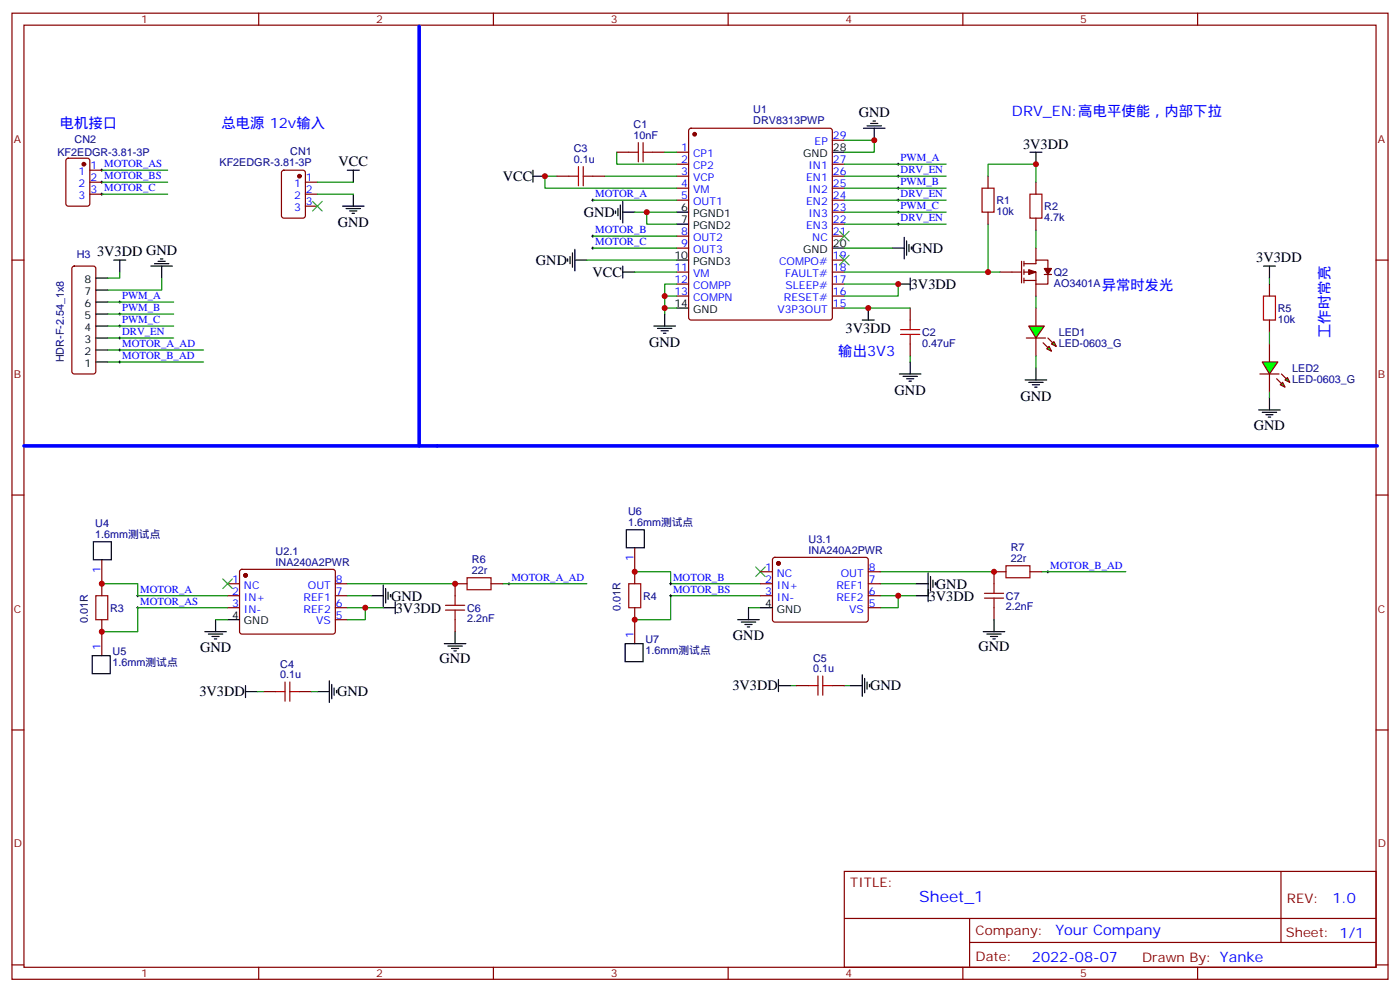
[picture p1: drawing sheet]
<svg xmlns="http://www.w3.org/2000/svg" width="412mm" height="292mm" viewBox="0 0 412 292" stroke-linecap="round" stroke-linejoin="round" font-family="sans-serif">
<g fill="none" stroke="#870000" stroke-width=".35">
<path d="M3.5 3.9h405.4v284.3h-405.4zM7.1 7.4h398.2v277.3h-398.2zM76.2 3.9v3.5M145.3 3.9v3.5M214.5 3.9v3.5M283.6 3.9v3.5M352.8 3.9v3.5M203.1 38l.5-.3h40.9l.5 .3 .2 .5v55l-.3 .5-.4 .2h-40.9l-.5-.2-.3-.5v-55zM164 51.9h3.6M174.6 51.9h3.6M181.7 44.8h3.5M192.3 44.8h3.5"/>
<path d="M199.3 48.3h3.5M199.3 51.9h3.5M199.3 55.4h3.5M199.3 58.9h3.5M199.3 44.8h3.5M245.2 41.3h3.5M245.2 48.3h3.5M245.2 51.9h3.5M245.2 55.4h3.5M245.2 58.9h3.5M291 51.9v3.5M305.2 53.6v3.5"/>
<path d="M3.5 76.6h3.6M199.3 69.5h3.5M199.3 73h3.5M245.2 76.6h3.5M245.2 62.4h3.5M245.2 66h3.5M245.2 69.5h3.5M291 62.4v3.6M305.2 64.2v3.5M405.3 76.6h3.6M199.3 80.1h3.5M199.3 83.6h3.5"/>
<path d="M199.3 87.1h3.5M245.2 80.1h3.5M245.2 83.6h3.5M245.2 87.1h3.5M245.2 90.7h3.5M268.1 90.7v3.5M305.2 90.7v5.3M305.2 99.5v5.3M268.1 101.2v3.6M3.5 145.7h3.6M405.3 145.7h3.6M3.5 214.8h3.6"/>
<path d="M405.3 214.8h3.6M248.7 256.5h156.6v28.2h-156.6zM377.3 256.5v20.9M248.7 270.3h156.5M285.6 277.4h119.6M285.6 270.3v14.1M3.5 284h3.6M76.2 284.7v3.5M145.3 284.7v3.5M214.5 284.7v3.5M283.6 284.7v3.5M352.8 284.7v3.5"/>
<path d="M405.3 284h3.6"/>
</g>
<g fill="none" stroke="#000" stroke-width=".35">
<path d="M254.4 37.7h6.3M255.4 37h4.2M256.5 36.3h2.1M257.2 35.6h.7M257.5 37.7v3.6M157 51.9h3.5M157 50.1v3.5M183.4 59.3v6.3M245.2 44.8h3.5M181.3 62.1v.7M182 61.4v2.1M182.7 60.3v4.3"/>
<path d="M183.4 62.4h3.6M183.4 78.3v3.5M199.3 76.6h3.5M199.3 66h3.5M199.3 62.4h3.5M245.2 73h3.5M262.8 73h3.5M266.3 69.8v6.4M267.1 70.9v4.2M267.8 72v2.1M268.5 72.7v.7M183.4 80.1h3.6"/>
<path d="M192.6 96h6.4M193.7 96.7h4.2M194.7 97.4h2.1M195.4 98.1h.7M195.8 92.4v3.6M199.3 90.7h3.5M264.9 110.1h6.4M266 110.8h4.2M267.1 111.5h2.1M267.8 112.2h.7M268.1 106.5v3.6"/>
</g>
<circle cx="204.6" cy="39.5" r=".53" fill="#870000" stroke="#870000" stroke-width=".35"/>
<g fill="none" stroke="#a10000" stroke-width=".35">
<path d="M167.6 51.9h2.8M170.4 49v5.7M171.8 51.9h2.8M171.8 49v5.7M185.2 44.8h2.8M188 42v5.6M189.4 44.8h2.9M189.4 42v5.6M289.3 55.4h3.5v7h-3.5zM303.4 57.1h3.5v7.1h-3.5zM265.3 98.4h5.6M265.3 97h5.6"/>
<path d="M268.1 94.2v2.8M268.1 98.4v2.8"/>
</g>
<g fill="none" stroke="#008700" stroke-width=".35">
<path d="M164 51.9h-3.5v3.5h38.8M174.6 58.9h24.7M178.2 51.9h21.1M181.7 44.8v3.5h17.6M195.8 44.8h3.5M248.7 48.3h30M248.7 55.4h30M248.7 41.3h8.8v3.5h-8.8M248.7 51.9h30M248.7 58.9h30M291 51.9v-3.6h14.2v5.3M174.6 73h24.7"/>
<path d="M174.6 69.5h24.7M187 62.4h12.3M190.5 62.4v3.6h8.8M248.7 62.4h30M248.7 66h30M248.7 73h14.1M291 66v14.1M305.2 67.7v5.3M187 80.1h12.3M199.3 90.7h-3.5v1.7M268.1 104.8v1.7"/>
</g>
<g fill="none" stroke="#000" stroke-width=".29">
<path d="M174.3 58.9h.7M174.6 58.6v.7M264.2 48.3h.7M264.2 55.4h.7M264.2 51.9h.7M264.2 58.9h.7M264.6 48v.7M264.6 51.5v.7M264.6 55v.7M264.6 58.6v.7M174.3 69.5h.7M174.3 73h.7"/>
<path d="M174.6 69.1v.7M174.6 72.7v.7M264.2 62.4h.7M264.2 66h.7M264.6 62.1v.7M264.6 65.6v.7"/>
</g>
<path d="M247.3 68.1l2.8 2.8M247.3 75.1l2.8 2.9M250.1 68.1l-2.8 2.8M250.1 75.1l-2.8 2.9" fill="none" stroke="#3c3" stroke-width=".35"/>
<g fill="#0f0" stroke="#870000" stroke-width=".35">
<path d="M308.3 102.7l.7-.7 .7 1.4z"/>
<path d="M310.4 100.5l.7 1.5-1.4-.8z"/>
</g>
<g fill="#870000" stroke="#870000" stroke-width=".35">
<path d="M307.3 100.9l1.4 1.4z"/>
<path d="M308.7 99.5l1.4 1.4z"/>
</g>
<path d="M302.3 99.5h5.7z" fill="#f00" stroke="#870000" stroke-width=".35"/>
<path d="M303 96h4.6l-2.4 3.5z" fill="#0f0" stroke="#870000" stroke-width=".35"/>
<g fill="none" stroke="#008700" stroke-width=".35">
<path d="M30 50.1h19.4M30 53.6h19.4M30 57.1h19.4M172.9 76.6h26.4M31.7 96h19.5M31.7 88.9h19.5M31.7 92.4h19.5M31.7 99.5h19.5M35.3 80.1v1.7h-3.6M47.6 81.8v3.6h-15.9M199.3 87.1h-3.5v3.6M199.3 83.6h-3.5v3.5"/>
<path d="M248.7 83.6h15.9v3.5h-15.9M248.7 90.7h19.4M305.2 87.1v3.6M31.7 103h28.3M31.7 106.5h28.3M305.2 104.8v3.5M30 171.8h10.6v3.5h26.4M67 178.9h-26.4v7h-10.6M102.3 171.8h31.8M102.3 175.3h7.1M102.3 178.9h10.6M107.6 178.9v3.5h-5.3"/>
<path d="M187 168.3h10.6v3.5h26.4M220.5 178.9h3.5M224 175.3h-26.4v7.1h-10.6M259.3 168.3h33.5M259.3 175.3h10.6M259.3 171.8h10.6M264.6 175.3v3.6h-5.3M63.5 182.4h3.5M75.8 203.6h1.8M91.7 203.6h1.8M232.8 201.8h1.8M248.7 201.8h1.8"/>
</g>
<g fill="none" stroke="#000" stroke-width=".35">
<path d="M303.4 44.8h3.5M305.2 44.8v3.5M33.5 76.6h3.5M35.3 76.6v3.5M44.4 78.3h6.4M45.5 77.6h4.2M46.6 76.9h2.1M47.3 76.2h.7M47.6 78.3v3.5M167.2 76.2v.7M167.9 75.5v2.1M168.6 74.4v4.3"/>
<path d="M169.3 76.6h3.6M169.3 73.4v6.3M372.2 78.3h3.5M373.9 78.3v3.5M28.2 99.5h3.5M28.2 96h3.5M28.2 92.4h3.5M28.2 88.9h3.5M28.2 85.4h3.5M28.2 81.8h3.5M254 94.2h3.5M255.8 90.7v3.5"/>
<path d="M264.6 83.6h3.5M268.1 81.8v3.6M28.2 106.5h3.5M28.2 103h3.5M302 111.8h6.3M303 112.5h4.3M304.1 113.2h2.1M304.8 113.9h.7M305.2 108.3v3.5M109.4 175.3h3.5M112.9 172.2v6.3M112.9 178.9h3.5"/>
<path d="M113.6 173.2v4.2M114.3 174.3v2.1M115 175v.7M116.4 177.1v3.5M220.5 178.9v3.5M224 178.9h3.5M269.9 175.3h3.5M269.9 171.8h3.5M273.4 168.6v8.5M274.1 169.7v4.2M274.8 170.7v2.2M275.5 171.4v.8"/>
<path d="M60.3 185.9h6.4M61.4 186.6h4.2M62.4 187.3h2.2M63.1 188h.8M63.5 182.4v3.5M67 182.4h3.6M217.3 182.4h6.4M218.4 183.1h4.2M219.4 183.8h2.1M220.1 184.5h.7M254 198.6v6.4M254.7 199.7v4.2"/>
<path d="M72.3 203.6h3.5M72.3 201.8v3.5M93.5 203.6h3.5M97 200.4v6.3M97.7 201.4v4.3M98.4 202.5v2.1M99.1 203.2v.7M229.3 201.8h3.5M229.3 200v3.6M250.5 201.8h3.5M255.4 200.7v2.1M256.1 201.4v.7"/>
</g>
<g fill="#870000" stroke="#870000" stroke-width=".35">
<circle cx="72.3" cy="169.3" r=".53"/>
<circle cx="229.3" cy="165.8" r=".53"/>
</g>
<g fill="none" stroke="#870000" stroke-width=".35">
<path d="M21.4 78.5l.5-.2h5.6l.5 .2 .2 .5v30.4l-.2 .5-.5 .2h-5.6l-.5-.3-.2-.4v-30.4zM373.9 83.6v3.5M373.9 94.2v3.5M373.9 101.2v5.3M373.9 110.1v5.3M30 171.8v3.5M67 171.8h3.6M67 175.3h3.6M67 178.9h3.6M70.8 167.8l.5-.2h27l.5 .7-.1 17.9-.6 .4h-27.1l-.4-.7v-17.6zM98.8 171.8h3.5M98.8 175.3h3.5"/>
<path d="M98.8 178.9h3.5M187 168.3v3.5M187 178.9v3.5M224 171.8h3.5M224 175.3h3.5M224 168.3h3.5M227.8 164.2l.4-.2 27.1 .1 .5 .6-.1 18-.6 .4-27.1-.1-.5-.6v-17.7zM255.8 171.8h3.5M255.8 175.3h3.5M255.8 178.9h3.5M255.8 168.3h3.5M30 182.4v3.5"/>
<path d="M98.8 182.4h3.5M77.6 203.6h3.5M88.2 203.6h3.5M234.6 201.8h3.5M245.2 201.8h3.5"/>
</g>
<g fill="none" stroke="#000" stroke-width=".29">
<path d="M29.6 50.1h.7M29.6 53.6h.7M29.6 57.1h.7M30 49.7v.7M30 53.3v.7M30 56.8v.7M34.9 88.9h.7M34.9 92.4h.7M34.9 96h.7M34.9 99.5h.7M35.3 88.5v.8M35.3 92.1v.7"/>
<path d="M35.3 95.6v.7M35.3 99.1v.7M34.9 103h.7M34.9 106.5h.7M35.3 102.7v.7M35.3 106.2v.7M40.2 175.3h.7M40.2 178.9h.7M40.6 175v.7M40.6 178.5v.7M197.2 175.3h.7M197.2 171.8h.7"/>
<path d="M197.6 171.4v.8M197.6 175v.7"/>
</g>
<path d="M372.2 87.1h3.5v7.1h-3.5zM28.2 175.3h3.5v7.1h-3.5zM185.2 171.8h3.5v7.1h-3.5zM240.9 199v5.6M242.4 199v5.6M81.1 203.6h2.9M84 200.7v5.7M85.4 200.7v5.7M85.4 203.6h2.8M238.1 201.8h2.8M242.4 201.8h2.8" fill="none" stroke="#a10000" stroke-width=".35"/>
<path d="M65.6 170.4l2.8 2.8M68.4 170.4l-2.8 2.8M222.6 166.9l2.8 2.8M225.4 166.9l-2.8 2.8" fill="none" stroke="#3c3" stroke-width=".35"/>
<path d="M123.5 7.8v123.4M7.1 131.2h398.6" fill="none" stroke="#00f" stroke-width="1.1"/>
<g fill="#0f0" stroke="#870000" stroke-width=".35">
<path d="M377.1 113.2l.7-.7 .7 1.4z"/>
<path d="M378.5 111.8l.7-.7 .7 1.4z"/>
</g>
<g fill="#870000" stroke="#870000" stroke-width=".35">
<path d="M376.1 111.5l1.4 1.4z"/>
<path d="M377.5 110.1l1.4 1.4z"/>
</g>
<path d="M371.1 110.1h5.7z" fill="#f00" stroke="#870000" stroke-width=".35"/>
<path d="M371.8 106.5h4.6l-2.5 3.6z" fill="#0f0" stroke="#870000" stroke-width=".35"/>
<g fill="none" stroke="#000" stroke-width=".35">
<path d="M102.3 50.1h3.5M104.1 50.1v3.5M104.1 57.1v3.6M100.9 60.7h6.3M102 61.4h4.2M103 62.1h2.1M103.7 62.8h.7M373.9 117.1v3.5M370.8 120.6h6.3M371.8 121.4h4.3M372.9 122.1h2.1M373.6 122.8h.7"/>
<path d="M27.5 159.5h5.3v5.2h-5.3zM184.5 155.9h5.3v5.3h-5.3zM27.2 193h5.3v5.3h-5.3zM130.9 189.4h6.3M131.9 190.1h4.3M133 190.9h2.1M133.7 191.6h.7M134.1 185.9v3.5M184.1 189.4h5.3v5.3h-5.3zM289.6 185.9h6.4M290.7 186.6h4.2M291.7 187.3h2.2"/>
<path d="M292.5 188h.7M292.8 182.4v3.5"/>
</g>
<path d="M93.5 53.6h10.6M93.5 57.1h10.6M248.7 80.1h45.9M373.9 81.8v1.8M373.9 97.7v3.5M373.9 115.4v1.7M148.2 171.8h24.7M306.9 168.3h24.7" fill="none" stroke="#008700" stroke-width=".35"/>
<g fill="none" stroke="#870000" stroke-width=".35">
<path d="M19.6 46.8l.5-.2h5.7l.6 .4 .1 13-.5 .6-5.9 .1-.6-.5-.1-12.9zM26.5 53.6h3.5M26.5 57.1h3.5M26.5 50.1h3.5M83.1 50.3l.5-.2h5.7l.6 .4 .1 13-.5 .7h-5.9l-.6-.5-.1-12.9zM90 53.6h3.5M90 57.1h3.5M90 60.7h3.5M300.9 76.9v6.4M301.6 77.6h3.6v-1h3.5v2.4M301.6 76.9v1.4M301.6 79.4v1.4"/>
<path d="M305.2 73v3.6M294.6 80.1h6.3M301.6 80.1h3.6v3.5M301.6 82.5h3.6M301.6 81.8v1.5M305.2 83.6v3.5M307.6 80.8h2.1M308.7 80.8v2.8h-3.5M30 164.7v7.1M137.6 171.8h-3.5v3.5M144.6 171.8h3.6M187 161.2v7.1"/>
<path d="M292.8 178.9v3.5M296.3 168.3h-3.5v3.5M303.4 168.3h3.5M30 185.9v7.1M134.1 182.4v3.5M187 182.4v7"/>
</g>
<g fill="#870000" stroke="#870000" stroke-width=".35">
<path d="M303 79.4l2.2 .7-2.2 .7z"/>
<path d="M307.6 79h2.1l-1 1.8z"/>
<circle cx="88.2" cy="51.9" r=".53"/>
<circle cx="24.7" cy="48.3" r=".53"/>
</g>
<path d="M92.1 59.3l2.8 2.8M94.9 59.3l-2.8 2.8" fill="none" stroke="#3c3" stroke-width=".35"/>
<path d="M131.2 179.6h5.7M131.2 178.2h5.7M134.1 175.3v2.9M134.1 179.6v2.8M137.6 170h7v3.6h-7zM290 176h5.6M290 174.6h5.6M292.8 171.8v2.8M292.8 176v2.9M296.3 166.5h7.1v3.5h-7.1z" fill="none" stroke="#a10000" stroke-width=".35"/>
<path d="M149.6 171.8h.7M149.9 171.4v.8M308.3 168.3h.7M308.7 167.9v.7" fill="none" stroke="#000" stroke-width=".29"/>
<g fill="#c00">
<circle cx="190.5" cy="62.4" r=".88"/>
<circle cx="257.5" cy="41.3" r=".88"/>
<circle cx="160.5" cy="51.9" r=".88"/>
<circle cx="255.8" cy="90.7" r=".88"/>
<circle cx="264.6" cy="83.6" r=".88"/>
<circle cx="305.2" cy="48.3" r=".88"/>
<circle cx="107.6" cy="178.9" r=".88"/>
<circle cx="264.6" cy="175.3" r=".88"/>
<circle cx="195.8" cy="90.7" r=".88"/>
<circle cx="195.8" cy="87.1" r=".88"/>
<circle cx="134.1" cy="171.8" r=".88"/>
<circle cx="292.8" cy="168.3" r=".88"/>
<circle cx="30" cy="171.8" r=".88"/>
<circle cx="30" cy="185.9" r=".88"/>
<circle cx="187" cy="168.3" r=".88"/>
<circle cx="187" cy="182.4" r=".88"/>
<circle cx="291" cy="80.1" r=".88"/>
</g>
<text font-size="4.6" fill="#00f" x="270.8" y="265.5">Sheet_1</text>
<g font-size="4.2">
<text x="252.9" y="34.5">GND</text>
<text x="301.4" y="43.7">3V3DD</text>
<text x="99.7" y="49">VCC</text>
<text x="148.1" y="53.3">VCC</text>
<text x="172" y="63.9">GND</text>
<text x="99.5" y="66.7">GND</text>
<text x="28.6" y="75.5">3V3DD GND</text>
<text x="157.9" y="78">GND</text>
<text x="268.6" y="74.5">GND</text>
<text x="370" y="77.2">3V3DD</text>
<text x="174.6" y="81.5">VCC</text>
<text x="268.3" y="85">3V3DD</text>
<text x="249.1" y="98.1">3V3DD</text>
<text x="191.2" y="102">GND</text>
<text x="263.5" y="116.1">GND</text>
<text x="300.6" y="117.9">GND</text>
<text x="369.4" y="126.7">GND</text>
<text x="275.7" y="173.2">GND</text>
<text x="115.2" y="176.8">GND</text>
<text x="273.6" y="176.8">3V3DD</text>
<text x="116.6" y="180.3">3V3DD</text>
<text x="58.9" y="192">GND</text>
<text x="215.9" y="188.4">GND</text>
<text x="288.2" y="191.6">GND</text>
<text x="129.5" y="195.1">GND</text>
<text x="215.7" y="203.2">3V3DD</text>
<text x="256.3" y="203.2">GND</text>
<text x="58.7" y="204.9">3V3DD</text>
<text x="99.3" y="204.9">GND</text>
</g>
<g font-size="4.2" fill="#00f">
<text x="298.1" y="34.2">DRV_EN:高电平使能，内部下拉</text>
<text x="17.6" y="37.7">电机接口</text>
<text x="65.3" y="37.7">总电源 12v输入</text>
<text x="324.6" y="85.4">异常时发光</text>
<text x="391.6" y="99.5" transform="rotate(-90 391.6 99.5)">工作时常亮</text>
<text x="246.9" y="104.8">输出3V3</text>
<text x="392.5" y="265.7">1.0</text>
<text x="310.9" y="275.3">Your Company</text>
<text x="304" y="283.1">2022-08-07</text>
</g>
<g font-size="3.9" fill="#800">
<text x="250.5" y="261.1">TITLE:</text>
<text x="379.1" y="265.7">REV:</text>
<text x="287.4" y="275.3">Company:</text>
<text x="378.7" y="275.9">Sheet: 1/1</text>
<text x="287.4" y="282.9">Date:</text>
<text x="336.4" y="283">Drawn By: Yanke</text>
</g>
<g font-size="3.2" fill="#800">
<text x="41.6" y="6.9">1</text>
<text x="110.8" y="6.9">2</text>
<text x="179.9" y="6.9">3</text>
<text x="249.1" y="6.9">4</text>
<text x="318.2" y="6.9">5</text>
<text x="4.1" y="42">A</text>
<text x="405.9" y="42">A</text>
<text x="4.1" y="111.1">B</text>
<text x="405.9" y="111.1">B</text>
<text x="4.1" y="180.3">C</text>
<text x="405.9" y="180.3">C</text>
<text x="4.1" y="249.4">D</text>
<text x="405.9" y="249.4">D</text>
<text x="41.6" y="287.7">1</text>
<text x="110.8" y="287.7">2</text>
<text x="179.9" y="287.7">3</text>
<text x="249.1" y="287.7">4</text>
<text x="318.2" y="287.7">5</text>
</g>
<g font-size="3.2" fill="#000080">
<text x="221.9" y="33.3">U1</text>
<text x="186.6" y="40.9">10nF</text>
<text x="186.6" y="37.8">C1</text>
<text x="221.9" y="36.6">DRV8313PWP</text>
<text x="16.9" y="45.9">KF2EDGR-3.81-3P</text>
<text x="22" y="42.2">CN2</text>
<text x="85.5" y="45.7">CN1</text>
<text x="169" y="48">0.1u</text>
<text x="169" y="44.8">C3</text>
<text x="64.7" y="48.9">KF2EDGR-3.81-3P</text>
<text x="293.5" y="63.2">10k</text>
<text x="293.5" y="60">R1</text>
<text x="307.6" y="65">4.7k</text>
<text x="307.6" y="61.8">R2</text>
<text x="22.6" y="75.9">H3</text>
<text x="310.4" y="81.2">Q2</text>
<text x="310.4" y="84.4">AO3401A</text>
<text x="376.4" y="95">10k</text>
<text x="376.4" y="91.8">R5</text>
<text x="271.6" y="98.9">C2</text>
<text x="311.9" y="98.9">LED1</text>
<text x="18.8" y="106.6" transform="rotate(-90 18.8 106.6)">HDR-F-2.54_1x8</text>
<text x="271.6" y="102">0.47uF</text>
<text x="311.9" y="102">LED-0603_G</text>
<text x="380.6" y="112.6">LED-0603_G</text>
<text x="380.6" y="109.4">LED2</text>
<text x="28.1" y="155.2">U4</text>
<text x="185" y="154.9">1.6mm测试点</text>
<text x="185" y="151.7">U6</text>
<text x="28.1" y="158.4">1.6mm测试点</text>
<text x="238.2" y="159.8">U3.1</text>
<text x="81.2" y="166.5">INA240A2PWR</text>
<text x="81.2" y="163.4">U2.1</text>
<text x="139" y="165.8">R6</text>
<text x="238.2" y="163">INA240A2PWR</text>
<text x="297.8" y="165.5">22r</text>
<text x="297.8" y="162.3">R7</text>
<text x="139" y="169">22r</text>
<text x="32.5" y="180">R3</text>
<text x="137.6" y="180">C6</text>
<text x="182.8" y="179.7" transform="rotate(-90 182.8 179.7)">0.01R</text>
<text x="189.4" y="176.5">R4</text>
<text x="296.3" y="179.6">2.2nF</text>
<text x="296.3" y="176.4">C7</text>
<text x="25.8" y="183.3" transform="rotate(-90 25.8 183.3)">0.01R</text>
<text x="137.6" y="183.2">2.2nF</text>
<text x="190.1" y="189.4">U7</text>
<text x="33.2" y="196">1.6mm测试点</text>
<text x="33.2" y="192.9">U5</text>
<text x="82.6" y="196.5">C4</text>
<text x="190.1" y="192.5">1.6mm测试点</text>
<text x="239.5" y="197.9">0.1u</text>
<text x="239.5" y="194.8">C5</text>
<text x="82.6" y="199.7">0.1u</text>
</g>
<g font-size="3.2" fill="#00f">
<text x="245.4" y="40.9">29</text>
<text x="200.7" y="48">2</text>
<text x="200.7" y="44.4">1</text>
<text x="204.2" y="46.2">CP1</text>
<text x="240" y="42.7">EP</text>
<text x="245.4" y="48">27</text>
<text x="265.3" y="47.4">PWM_A</text>
<text x="23.1" y="51.5">1</text>
<text x="26.6" y="49.7">1 MOTOR_AS</text>
<text x="26.6" y="53.3">2 MOTOR_BS</text>
<text x="90.1" y="53.3">1</text>
<text x="200.7" y="51.5">3</text>
<text x="204.2" y="53.3">VCP</text>
<text x="204.2" y="49.7">CP2</text>
<text x="237.5" y="53.3">EN1</text>
<text x="238.1" y="49.7">IN1</text>
<text x="245.4" y="51.5">26</text>
<text x="265.3" y="51">DRV_EN</text>
<text x="23.1" y="55">2</text>
<text x="23.1" y="58.6">3</text>
<text x="26.6" y="56.8">3 MOTOR_C</text>
<text x="86.6" y="55">1</text>
<text x="86.6" y="58.6">2</text>
<text x="90.1" y="56.8">2</text>
<text x="175.3" y="58">MOTOR_A</text>
<text x="200.7" y="58.6">5</text>
<text x="200.7" y="55">4</text>
<text x="204.2" y="56.8">VM</text>
<text x="238.1" y="56.8">IN2</text>
<text x="245.4" y="55">25</text>
<text x="245.4" y="58.6">24</text>
<text x="265.3" y="54.5">PWM_B</text>
<text x="265.3" y="58">DRV_EN</text>
<text x="86.6" y="62.1">3</text>
<text x="90.1" y="60.3">3</text>
<text x="204.2" y="60.3">OUT1</text>
<text x="237.5" y="60.3">EN2</text>
<text x="238.1" y="63.9">IN3</text>
<text x="245.4" y="62.1">23</text>
<text x="245.4" y="65.6">22</text>
<text x="265.3" y="61.6">PWM_C</text>
<text x="265.3" y="65.1">DRV_EN</text>
<text x="175.3" y="68.6">MOTOR_B</text>
<text x="200.7" y="69.1">8</text>
<text x="204.2" y="70.9">OUT2</text>
<text x="237.5" y="67.4">EN3</text>
<text x="239.3" y="70.9">NC</text>
<text x="245.4" y="69.1">21</text>
<text x="175.3" y="72.1">MOTOR_C</text>
<text x="200.7" y="72.7">9</text>
<text x="204.2" y="74.4">OUT3</text>
<text x="229.5" y="78">COMPO#</text>
<text x="245.4" y="76.2">19</text>
<text x="198.6" y="83.3">12</text>
<text x="198.6" y="79.7">11</text>
<text x="204.2" y="81.5">VM</text>
<text x="231.2" y="81.5">FAULT#</text>
<text x="245.4" y="79.7">18</text>
<text x="245.4" y="83.3">17</text>
<text x="36" y="88">PWM_A</text>
<text x="198.6" y="86.8">13</text>
<text x="204.2" y="88.5">COMPN</text>
<text x="204.2" y="85">COMPP</text>
<text x="230.9" y="88.5">RESET#</text>
<text x="231.4" y="85">SLEEP#</text>
<text x="245.4" y="86.8">16</text>
<text x="36" y="91.5">PWM_B</text>
<text x="36" y="95.1">PWM_C</text>
<text x="229" y="92.1">V3P3OUT</text>
<text x="245.4" y="90.3">15</text>
<text x="36" y="98.6">DRV_EN</text>
<text x="36" y="102.1">MOTOR_A_AD</text>
<text x="36" y="105.7">MOTOR_B_AD</text>
<text x="186.6" y="165" transform="rotate(-90 186.6 165)">1</text>
<text x="225.3" y="167.9">1</text>
<text x="255.9" y="167.9">8</text>
<text x="309.4" y="167.4">MOTOR_B_AD</text>
<text x="29.6" y="168.5" transform="rotate(-90 29.6 168.5)">1</text>
<text x="68.4" y="171.4">1</text>
<text x="71.9" y="173.2">NC</text>
<text x="90.7" y="173.2">OUT</text>
<text x="99" y="171.4">8</text>
<text x="150.6" y="170.9">MOTOR_A_AD</text>
<text x="198.3" y="170.9">MOTOR_B</text>
<text x="225.3" y="171.4">2</text>
<text x="228.8" y="169.7">NC</text>
<text x="228.8" y="173.2">IN+</text>
<text x="246.4" y="173.2">REF1</text>
<text x="247.7" y="169.7">OUT</text>
<text x="255.9" y="171.4">7</text>
<text x="41.3" y="174.4">MOTOR_A</text>
<text x="41.3" y="178">MOTOR_AS</text>
<text x="68.4" y="175">2</text>
<text x="68.4" y="178.5">3</text>
<text x="71.9" y="176.7">IN+</text>
<text x="89.4" y="176.7">REF1</text>
<text x="99" y="178.5">6</text>
<text x="99" y="175">7</text>
<text x="198.3" y="174.4">MOTOR_BS</text>
<text x="225.3" y="175">3</text>
<text x="228.8" y="176.7">IN-</text>
<text x="246.4" y="176.7">REF2</text>
<text x="255.9" y="178.5">5</text>
<text x="255.9" y="175">6</text>
<text x="71.9" y="180.3">IN-</text>
<text x="89.4" y="180.3">REF2</text>
<text x="93.1" y="183.8">VS</text>
<text x="99" y="182">5</text>
<text x="250.1" y="180.3">VS</text>
<text x="29.6" y="191.2" transform="rotate(-90 29.6 191.2)">1</text>
<text x="186.6" y="187.7" transform="rotate(-90 186.6 187.7)">1</text>
</g>
<g font-size="3.2">
<text x="236.6" y="46.2">GND</text>
<text x="245.4" y="44.4">28</text>
<text x="200.7" y="65.6">7</text>
<text x="200.7" y="62.1">6</text>
<text x="204.2" y="63.9">PGND1</text>
<text x="204.2" y="67.4">PGND2</text>
<text x="198.6" y="76.2">10</text>
<text x="204.2" y="78">PGND3</text>
<text x="236.6" y="74.4">GND</text>
<text x="245.4" y="72.7">20</text>
<text x="24.9" y="83.3">8</text>
<text x="24.9" y="86.8">7</text>
<text x="24.9" y="93.8">5</text>
<text x="24.9" y="90.3">6</text>
<text x="198.6" y="90.3">14</text>
<text x="204.2" y="92.1">GND</text>
<text x="24.9" y="100.9">3</text>
<text x="24.9" y="97.4">4</text>
<text x="24.9" y="107.9">1</text>
<text x="24.9" y="104.4">2</text>
<text x="225.3" y="178.5">4</text>
<text x="68.4" y="182">4</text>
<text x="71.9" y="183.8">GND</text>
<text x="228.8" y="180.3">GND</text>
</g>
</svg>
